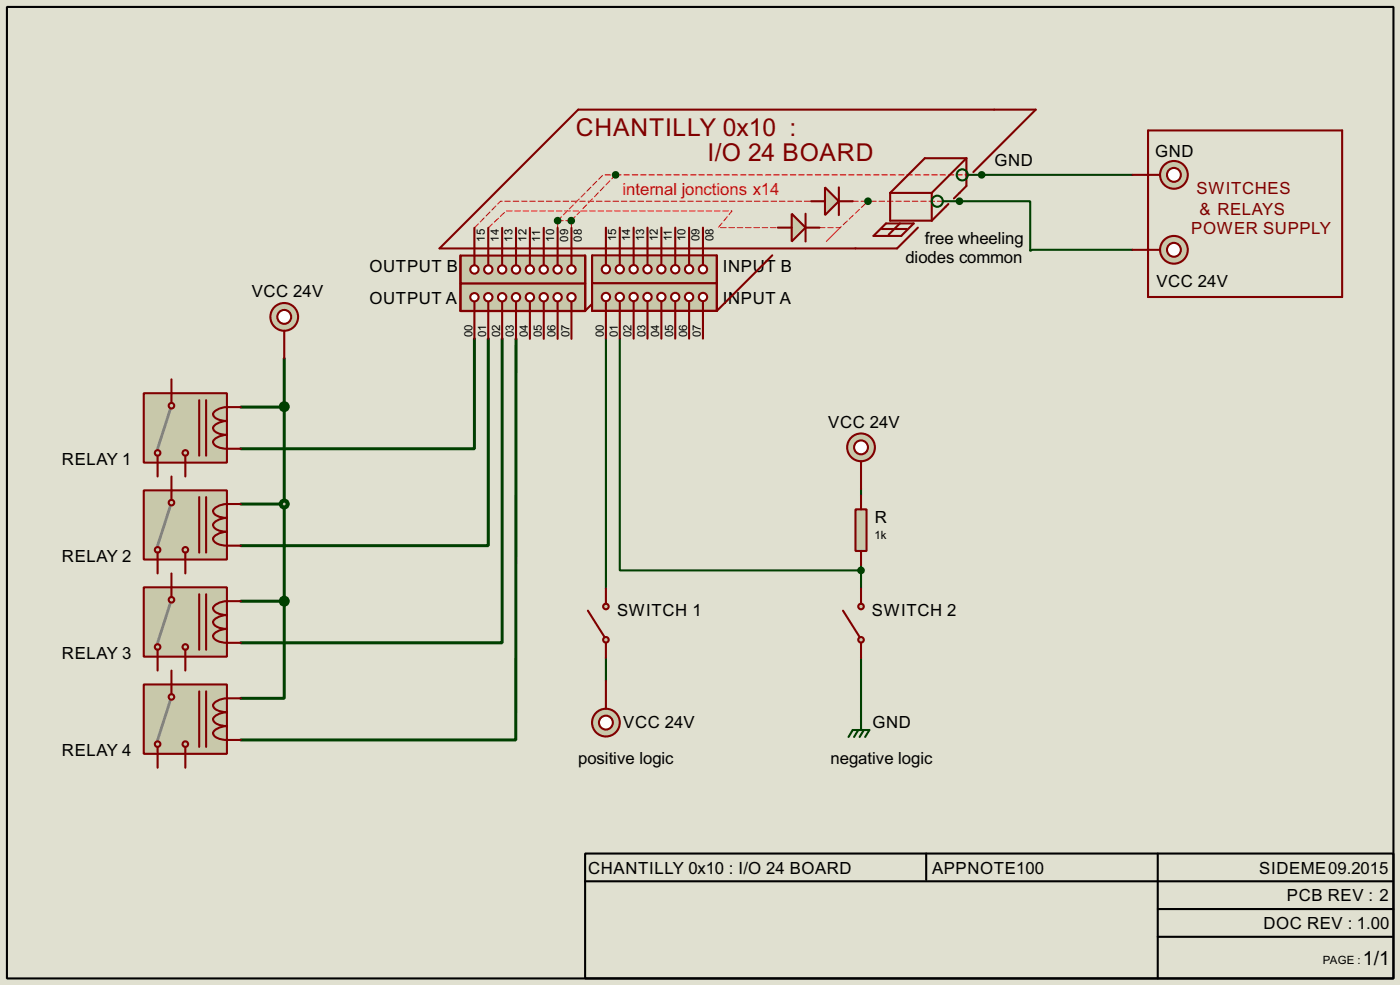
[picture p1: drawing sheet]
<svg xmlns="http://www.w3.org/2000/svg" width="256mm" height="180mm" viewBox="0 0 256 180" stroke-linecap="round" stroke-linejoin="round" font-family="sans-serif">
<path d="M0 0h256.5v180.3h-256.5z" fill="#e0e0d0"/>
<path d="M86.9 62v20.1h-42.8M89.5 62v37.9h-45.4M92 62v55.6h-47.9M94.5 62v73.4h-50.4" fill="none" stroke="#004000" stroke-width=".55"/>
<path d="M102.2 40.4v1.3M104.6 40.4l.1 1.3" fill="none" stroke="#f00" stroke-width=".18"/>
<path d="M110.5 32h2.3l-8.2 8.4h-2.4z" fill="none" stroke="#e0e0d0" stroke-width=".18"/>
<path d="M102.2 40.4h2.4M102.2 40.4l8.3-8.4h2.3M104.6 40.4l8.2-8.4" fill="none" stroke="#f00" stroke-width=".18" stroke-dasharray="1 .5"/>
<circle cx="175.8" cy="36.8" r=".19" fill="#004000"/>
<path d="M112.8 32h67M148.6 36.8h-56.9l-4.8 4.9M156.2 36.8h19.6M159 36.8l-5.1 4.9h-3.8M142.5 41.7h-10.9l2.5-3.1h-41.4l-3.2 3.1" fill="none" stroke="#e0e0d0" stroke-width=".18"/>
<path d="M112.8 32h67M156.2 36.8h2.8M175.8 36.8h-16.8M86.9 41.7l4.8-4.9h56.9M89.5 41.7l3.2-3.1h41.4l-2.5 3.1h10.9M150.1 41.7h3.8l5.1-4.9" fill="none" stroke="#f00" stroke-width=".18" stroke-dasharray="1 .5"/>
<path d="M175.8 36.8h12.9v9.2l.3-.3h18.4M179.8 32h27.6M111 62v45.7M113.5 62v42.4h44.2M157.7 89.5v1.2M157.7 103.4v4.3M111 120.4v4.2M157.7 120.4v10.7" fill="none" stroke="#004000" stroke-width=".38"/>
<path d="M44.1 74.5h8M52.1 65.6v44.4M44.1 92.2h8M44.1 110h8M52.1 110v17.8h-8" fill="none" stroke="#004000" stroke-width=".55"/>
<path d="M108.5 51.8h22.8v5.1h-22.8z" fill="#c8c8aa" stroke="#800000" stroke-width=".38"/>
<path d="M111 55.1v1.8" fill="none" stroke="#800000" stroke-width=".38"/>
<circle cx="111" cy="54.4" r=".76" fill="#feffff" stroke="#800000" stroke-width=".38"/>
<path d="M113.5 55.1v1.8" fill="none" stroke="#800000" stroke-width=".38"/>
<circle cx="113.5" cy="54.4" r=".76" fill="#feffff" stroke="#800000" stroke-width=".38"/>
<path d="M116.1 55.1v1.8" fill="none" stroke="#800000" stroke-width=".38"/>
<circle cx="116.1" cy="54.4" r=".76" fill="#feffff" stroke="#800000" stroke-width=".38"/>
<path d="M118.6 55.1v1.8" fill="none" stroke="#800000" stroke-width=".38"/>
<circle cx="118.6" cy="54.4" r=".76" fill="#feffff" stroke="#800000" stroke-width=".38"/>
<path d="M121.2 55.1v1.8" fill="none" stroke="#800000" stroke-width=".38"/>
<circle cx="121.2" cy="54.4" r=".76" fill="#feffff" stroke="#800000" stroke-width=".38"/>
<path d="M123.7 55.1v1.8" fill="none" stroke="#800000" stroke-width=".38"/>
<circle cx="123.7" cy="54.4" r=".76" fill="#feffff" stroke="#800000" stroke-width=".38"/>
<path d="M126.2 55.1v1.8" fill="none" stroke="#800000" stroke-width=".38"/>
<circle cx="126.2" cy="54.4" r=".76" fill="#feffff" stroke="#800000" stroke-width=".38"/>
<path d="M128.8 55.1v1.8" fill="none" stroke="#800000" stroke-width=".38"/>
<circle cx="128.8" cy="54.4" r=".76" fill="#feffff" stroke="#800000" stroke-width=".38"/>
<path d="M111 56.9v5.1M113.5 56.9v5.1M116.1 56.9v5.1M118.6 56.9v5.1M121.2 56.9v5.1M123.7 56.9v5.1M126.2 56.9v5.1M128.8 56.9v5.1" fill="none" stroke="#800000" stroke-width=".38"/>
<path d="M84.4 51.9h22.8v5h-22.8z" fill="#c8c8aa" stroke="#800000" stroke-width=".38"/>
<path d="M86.9 55.2v1.7" fill="none" stroke="#800000" stroke-width=".38"/>
<circle cx="86.9" cy="54.4" r=".76" fill="#feffff" stroke="#800000" stroke-width=".38"/>
<path d="M89.5 55.2v1.7" fill="none" stroke="#800000" stroke-width=".38"/>
<circle cx="89.5" cy="54.4" r=".76" fill="#feffff" stroke="#800000" stroke-width=".38"/>
<path d="M92 55.2v1.7" fill="none" stroke="#800000" stroke-width=".38"/>
<circle cx="92" cy="54.4" r=".76" fill="#feffff" stroke="#800000" stroke-width=".38"/>
<path d="M94.5 55.2v1.7" fill="none" stroke="#800000" stroke-width=".38"/>
<circle cx="94.5" cy="54.4" r=".76" fill="#feffff" stroke="#800000" stroke-width=".38"/>
<path d="M97.1 55.2v1.7" fill="none" stroke="#800000" stroke-width=".38"/>
<circle cx="97.1" cy="54.4" r=".76" fill="#feffff" stroke="#800000" stroke-width=".38"/>
<path d="M99.6 55.2v1.7" fill="none" stroke="#800000" stroke-width=".38"/>
<circle cx="99.6" cy="54.4" r=".76" fill="#feffff" stroke="#800000" stroke-width=".38"/>
<path d="M102.2 55.2v1.7" fill="none" stroke="#800000" stroke-width=".38"/>
<circle cx="102.2" cy="54.4" r=".76" fill="#feffff" stroke="#800000" stroke-width=".38"/>
<path d="M104.7 55.2v1.7" fill="none" stroke="#800000" stroke-width=".38"/>
<circle cx="104.7" cy="54.4" r=".76" fill="#feffff" stroke="#800000" stroke-width=".38"/>
<path d="M86.9 56.9v5.1M89.5 56.9v5.1M92 56.9v5.1M94.5 56.9v5.1M97.1 56.9v5.1M99.6 56.9v5.1M102.2 56.9v5.1M104.7 56.9v5.1" fill="none" stroke="#800000" stroke-width=".38"/>
<path d="M108.5 46.7h22.8v5.1h-22.8z" fill="#c8c8aa" stroke="#800000" stroke-width=".38"/>
<path d="M128.8 46.7v1.8" fill="none" stroke="#800000" stroke-width=".38"/>
<circle cx="128.8" cy="49.3" r=".76" fill="#feffff" stroke="#800000" stroke-width=".38"/>
<path d="M126.2 46.7v1.8" fill="none" stroke="#800000" stroke-width=".38"/>
<circle cx="126.2" cy="49.3" r=".76" fill="#feffff" stroke="#800000" stroke-width=".38"/>
<path d="M123.7 46.7v1.8" fill="none" stroke="#800000" stroke-width=".38"/>
<circle cx="123.7" cy="49.3" r=".76" fill="#feffff" stroke="#800000" stroke-width=".38"/>
<path d="M121.2 46.7v1.8" fill="none" stroke="#800000" stroke-width=".38"/>
<circle cx="121.2" cy="49.3" r=".76" fill="#feffff" stroke="#800000" stroke-width=".38"/>
<path d="M118.6 46.7v1.8" fill="none" stroke="#800000" stroke-width=".38"/>
<circle cx="118.6" cy="49.3" r=".76" fill="#feffff" stroke="#800000" stroke-width=".38"/>
<path d="M116.1 46.7v1.8" fill="none" stroke="#800000" stroke-width=".38"/>
<circle cx="116.1" cy="49.3" r=".76" fill="#feffff" stroke="#800000" stroke-width=".38"/>
<path d="M113.5 46.7v1.8" fill="none" stroke="#800000" stroke-width=".38"/>
<circle cx="113.5" cy="49.3" r=".76" fill="#feffff" stroke="#800000" stroke-width=".38"/>
<path d="M111 46.7v1.8" fill="none" stroke="#800000" stroke-width=".38"/>
<circle cx="111" cy="49.3" r=".76" fill="#feffff" stroke="#800000" stroke-width=".38"/>
<path d="M111 41.7v5M113.5 41.7v5M116.1 41.7v5M118.6 41.7v5M121.2 41.7v5M123.7 41.7v5M126.2 41.7v5M128.8 41.7v5" fill="none" stroke="#800000" stroke-width=".38"/>
<path d="M84.4 46.8h22.8v5.1h-22.8z" fill="#c8c8aa" stroke="#800000" stroke-width=".38"/>
<path d="M104.7 46.8v1.8" fill="none" stroke="#800000" stroke-width=".38"/>
<circle cx="104.7" cy="49.3" r=".76" fill="#feffff" stroke="#800000" stroke-width=".38"/>
<path d="M102.2 46.8v1.8" fill="none" stroke="#800000" stroke-width=".38"/>
<circle cx="102.2" cy="49.3" r=".76" fill="#feffff" stroke="#800000" stroke-width=".38"/>
<path d="M99.6 46.8v1.8" fill="none" stroke="#800000" stroke-width=".38"/>
<circle cx="99.6" cy="49.3" r=".76" fill="#feffff" stroke="#800000" stroke-width=".38"/>
<path d="M97.1 46.8v1.8" fill="none" stroke="#800000" stroke-width=".38"/>
<circle cx="97.1" cy="49.3" r=".76" fill="#feffff" stroke="#800000" stroke-width=".38"/>
<path d="M94.5 46.8v1.8" fill="none" stroke="#800000" stroke-width=".38"/>
<circle cx="94.5" cy="49.3" r=".76" fill="#feffff" stroke="#800000" stroke-width=".38"/>
<path d="M92 46.8v1.8" fill="none" stroke="#800000" stroke-width=".38"/>
<circle cx="92" cy="49.3" r=".76" fill="#feffff" stroke="#800000" stroke-width=".38"/>
<path d="M89.5 46.8v1.8" fill="none" stroke="#800000" stroke-width=".38"/>
<circle cx="89.5" cy="49.3" r=".76" fill="#feffff" stroke="#800000" stroke-width=".38"/>
<path d="M86.9 46.8v1.8" fill="none" stroke="#800000" stroke-width=".38"/>
<circle cx="86.9" cy="49.3" r=".76" fill="#feffff" stroke="#800000" stroke-width=".38"/>
<path d="M86.9 41.7v5.1M89.5 41.7v5.1M92 41.7v5.1M94.5 41.7v5.1M97.1 41.7v5.1M99.6 41.7v5.1M102.2 41.7v5.1M104.7 41.7v5.1" fill="none" stroke="#800000" stroke-width=".38"/>
<path d="M26.3 72h15.3v12.7h-15.3z" fill="#c8c8aa" stroke="#800000" stroke-width=".38"/>
<path d="M31.2 75l-2.3 7.1" fill="none" stroke="#808080" stroke-width=".51"/>
<g fill="#c8c8aa" stroke="#800000" stroke-width=".38">
<circle cx="31.4" cy="74.3" r=".51"/>
<circle cx="34" cy="82.9" r=".51"/>
</g>
<path d="M31.4 72v1.7M36.5 73.2v10.2M37.8 73.2v10.2M41.6 74.5a2.69 2.69 0 0 0-2.6 1.3 1.49 1.49 0 0 0 1.3 1.1l1.3 .1a2.69 2.69 0 0 0-2.6 1.3 1.49 1.49 0 0 0 1.3 1.1l1.3 .2a2.69 2.69 0 0 0-2.6 1.3 1.49 1.49 0 0 0 1.3 1.1l1.3 .1M34 83.4v1.3" fill="none" stroke="#800000" stroke-width=".38"/>
<circle cx="28.9" cy="82.9" r=".51" fill="#c8c8aa" stroke="#800000" stroke-width=".38"/>
<path d="M31.4 69.4v2.6M41.6 74.5h2.5M28.9 83.4v3.8M34 84.7v2.5M41.6 82.1h2.5" fill="none" stroke="#800000" stroke-width=".38"/>
<path d="M26.3 89.7h15.3v12.7h-15.3z" fill="#c8c8aa" stroke="#800000" stroke-width=".38"/>
<path d="M31.2 92.8l-2.3 7.1" fill="none" stroke="#808080" stroke-width=".51"/>
<g fill="#c8c8aa" stroke="#800000" stroke-width=".38">
<circle cx="31.4" cy="92" r=".51"/>
<circle cx="34" cy="100.6" r=".51"/>
</g>
<path d="M31.4 89.7v1.8M36.5 91v10.1M37.8 91v10.1M41.6 92.2a2.69 2.69 0 0 0-2.6 1.3 1.49 1.49 0 0 0 1.3 1.1l1.3 .2a2.69 2.69 0 0 0-2.6 1.3 1.49 1.49 0 0 0 1.3 1.1l1.3 .1a2.69 2.69 0 0 0-2.6 1.3 1.49 1.49 0 0 0 1.3 1.1l1.3 .2M34 101.1v1.3" fill="none" stroke="#800000" stroke-width=".38"/>
<circle cx="28.9" cy="100.6" r=".51" fill="#c8c8aa" stroke="#800000" stroke-width=".38"/>
<path d="M31.4 87.2v2.5M41.6 99.9h2.5M41.6 92.2h2.5M28.9 101.1v3.8M34 102.4v2.5" fill="none" stroke="#800000" stroke-width=".38"/>
<path d="M26.3 107.5h15.3v12.7h-15.3z" fill="#c8c8aa" stroke="#800000" stroke-width=".38"/>
<path d="M31.2 110.5l-2.3 7.1" fill="none" stroke="#808080" stroke-width=".51"/>
<g fill="#c8c8aa" stroke="#800000" stroke-width=".38">
<circle cx="31.4" cy="109.8" r=".51"/>
<circle cx="34" cy="118.4" r=".51"/>
</g>
<path d="M31.4 107.5v1.8M34 118.9v1.3M36.5 108.8v10.1M37.8 108.8v10.1M41.6 110a2.69 2.69 0 0 0-2.6 1.3 1.49 1.49 0 0 0 1.3 1.1l1.3 .2a2.69 2.69 0 0 0-2.6 1.2 1.49 1.49 0 0 0 1.3 1.1l1.3 .2a2.69 2.69 0 0 0-2.6 1.3 1.49 1.49 0 0 0 1.3 1.1l1.3 .1" fill="none" stroke="#800000" stroke-width=".38"/>
<circle cx="28.9" cy="118.4" r=".51" fill="#c8c8aa" stroke="#800000" stroke-width=".38"/>
<path d="M28.9 118.9v3.8M31.4 104.9v2.6M41.6 117.6h2.5M41.6 110h2.5M34 120.2v2.5" fill="none" stroke="#800000" stroke-width=".38"/>
<path d="M26.3 125.3h15.3v12.7h-15.3z" fill="#c8c8aa" stroke="#800000" stroke-width=".38"/>
<path d="M31.2 128.3l-2.3 7.1" fill="none" stroke="#808080" stroke-width=".51"/>
<g fill="#c8c8aa" stroke="#800000" stroke-width=".38">
<circle cx="31.4" cy="127.6" r=".51"/>
<circle cx="34" cy="136.2" r=".51"/>
</g>
<path d="M31.4 125.3v1.7M34 136.7v1.3M36.5 126.5v10.2M37.8 126.5v10.2M41.6 127.8a2.69 2.69 0 0 0-2.6 1.3 1.49 1.49 0 0 0 1.3 1.1l1.3 .1a2.69 2.69 0 0 0-2.6 1.3 1.49 1.49 0 0 0 1.3 1.1l1.3 .2a2.69 2.69 0 0 0-2.6 1.3 1.49 1.49 0 0 0 1.3 1.1l1.3 .1" fill="none" stroke="#800000" stroke-width=".38"/>
<circle cx="28.9" cy="136.2" r=".51" fill="#c8c8aa" stroke="#800000" stroke-width=".38"/>
<path d="M28.9 136.7v3.8M31.4 122.7v2.6M34 138v2.5M41.6 135.4h2.5M41.6 127.8h2.5" fill="none" stroke="#800000" stroke-width=".38"/>
<circle cx="52.1" cy="58" r="2.54" fill="#c8c8aa" stroke="#800000" stroke-width=".38"/>
<circle cx="52.1" cy="58" r="1.27" fill="#feffff" stroke="#800000" stroke-width=".38"/>
<path d="M52.1 60.5v5.1" fill="none" stroke="#800000" stroke-width=".38"/>
<circle cx="215.1" cy="32" r="2.54" fill="#c8c8aa" stroke="#800000" stroke-width=".38"/>
<circle cx="215.1" cy="32" r="1.27" fill="#feffff" stroke="#800000" stroke-width=".38"/>
<g fill="none" stroke="#800000" stroke-width=".38">
<path d="M163.1 35.3v5.1h7.6v-5.1M163.1 35.3h7.6M177 29v5M177 29h-7.6l-6.3 6.3M177 29l-6.3 6.3M178.3 31.5l11.4-11.4h-83.8l-25.4 25.4h83.8l3.8-3.8M207.4 32h5.1M210.3 23.9h35.6v30.5h-35.6zM84.3 46.7v10.2h22.9M107.2 46.7v10.2M108.5 46.7v10.2h22.8M108.5 55.6l-1.3 1.3"/>
<path d="M131.3 46.7v10.2M141.5 46.7l-10.2 10.2"/>
</g>
<g fill="#004000" stroke="#004000" stroke-width=".38">
<circle cx="102.2" cy="40.4" r=".51"/>
<circle cx="104.6" cy="40.4" r=".51"/>
<circle cx="112.8" cy="32" r=".51"/>
<circle cx="175.8" cy="36.8" r=".51"/>
</g>
<g fill="none" stroke="#004000" stroke-width=".38">
<path d="M172.7 36.8h3.1M177.3 32h3"/>
<circle cx="171.7" cy="36.8" r="1.02"/>
<circle cx="176.3" cy="32" r="1.02"/>
</g>
<path d="M156.7 93.2h2v7.6h-2z" fill="#c8c8aa" stroke="#800000" stroke-width=".38"/>
<path d="M173.7 37.3l-3 3.1M177 34l-2.2 2.3M157.7 90.7v2.5M157.7 100.8v2.6" fill="none" stroke="#800000" stroke-width=".38"/>
<path d="M151.1 34.3l2.6 2.5-2.6 2.6z" fill="#c8c8aa" stroke="#800000" stroke-width=".38"/>
<path d="M148.6 36.8h2.5M153.7 34.3v5.1M153.7 36.8h2.5" fill="none" stroke="#800000" stroke-width=".38"/>
<path d="M145 39.1l2.6 2.6-2.6 2.5z" fill="#c8c8aa" stroke="#800000" stroke-width=".38"/>
<path d="M147.6 39.1v5.1M142.5 41.7h2.5M147.6 41.7h2.5" fill="none" stroke="#800000" stroke-width=".38"/>
<circle cx="159" cy="36.8" r=".51" fill="#004000" stroke="#004000" stroke-width=".38"/>
<path d="M153.9 41.7l-2.5 2.5" fill="none" stroke="#f00" stroke-width=".18"/>
<path d="M1.3 1.3h254v177.8h-254zM107.2 156.2h148.1v22.9h-148.1zM169.7 156.2v4.8M212.1 156.2v22.9M107.2 161.3h147.8M212.1 166.4h43.2M212.1 171.4h42.9" fill="none" stroke="#000" stroke-width=".38"/>
<path d="M155.4 134.9l.8-1.3h3.1l-.8 1.3M157.2 133.6l-.7 1.3M157.7 131.1v2.5M158.2 133.6l-.7 1.3" fill="none" stroke="#004000" stroke-width=".38"/>
<circle cx="111" cy="132.2" r="2.54" fill="#c8c8aa" stroke="#800000" stroke-width=".38"/>
<circle cx="111" cy="132.2" r="1.27" fill="#feffff" stroke="#800000" stroke-width=".38"/>
<path d="M107.7 111.8l3 4.8M111 124.6v5.1" fill="none" stroke="#800000" stroke-width=".38"/>
<g fill="#c8c8aa" stroke="#800000" stroke-width=".38">
<circle cx="111" cy="111" r=".51"/>
<circle cx="111" cy="117.1" r=".51"/>
</g>
<path d="M111 107.7v2.8M111 117.6v2.8M154.4 111.8l3.1 4.8" fill="none" stroke="#800000" stroke-width=".38"/>
<g fill="#c8c8aa" stroke="#800000" stroke-width=".38">
<circle cx="157.7" cy="111" r=".51"/>
<circle cx="157.7" cy="117.1" r=".51"/>
</g>
<path d="M157.7 107.7v2.8M157.7 117.6v2.8" fill="none" stroke="#800000" stroke-width=".38"/>
<circle cx="157.7" cy="104.4" r=".51" fill="#004000" stroke="#004000" stroke-width=".38"/>
<circle cx="215.1" cy="45.7" r="2.54" fill="#c8c8aa" stroke="#800000" stroke-width=".38"/>
<circle cx="215.1" cy="45.7" r="1.27" fill="#feffff" stroke="#800000" stroke-width=".38"/>
<path d="M160 43.2l2.3-2.3h5.1l-2.3 2.3zM161.5 41.9h4.6M164.8 40.9l-2 2M207.4 45.7h5.1" fill="none" stroke="#800000" stroke-width=".38"/>
<circle cx="179.8" cy="32" r=".51" fill="#004000" stroke="#004000" stroke-width=".38"/>
<circle cx="157.7" cy="81.9" r="2.54" fill="#c8c8aa" stroke="#800000" stroke-width=".38"/>
<circle cx="157.7" cy="81.9" r="1.27" fill="#feffff" stroke="#800000" stroke-width=".38"/>
<path d="M157.7 84.4v5.1" fill="none" stroke="#800000" stroke-width=".38"/>
<g fill="#004000" stroke="#004000" stroke-width=".38">
<circle cx="52.1" cy="92.2" r=".51"/>
<circle cx="52.1" cy="110" r=".51"/>
<circle cx="52.1" cy="74.5" r=".51"/>
</g>
<circle cx="52.1" cy="74.4" r=".25" fill="none" stroke="#004000" stroke-width="1.5"/>
<circle cx="52.1" cy="92.2" r=".25" fill="#c8c8aa" stroke="#004000" stroke-width="1.5"/>
<circle cx="52.1" cy="110" r=".25" fill="#004000" stroke="#004000" stroke-width="1.5"/>
<g font-size="5" fill="#800000">
<text x="105.5" y="24.9">CHANTILLY 0x10 :</text>
<text x="129.6" y="29.5">I/O 24 BOARD</text>
</g>
<text font-size="4" x="249.7" y="176.5">1/1</text>
<g font-size="3.4">
<text x="211.6" y="28.7">GND</text>
<text x="182.2" y="30.4">GND</text>
<text x="169.4" y="44.7">free wheeling</text>
<text x="67.7" y="49.7">OUTPUT B</text>
<text x="132.4" y="49.7">INPUT B</text>
<text x="165.9" y="48.2">diodes common</text>
<text x="211.8" y="52.5">VCC 24V</text>
<text x="46.1" y="54.4">VCC 24V</text>
<text x="67.7" y="55.7">OUTPUT A</text>
<text x="132.4" y="55.7">INPUT A</text>
<text x="151.7" y="78.3">VCC 24V</text>
<text x="11.4" y="85.1">RELAY 1</text>
<text x="160.2" y="95.8">R</text>
<text x="11.4" y="102.8">RELAY 2</text>
<text x="113" y="112.8">SWITCH 1</text>
<text x="159.7" y="112.8">SWITCH 2</text>
<text x="11.4" y="120.6">RELAY 3</text>
<text x="114.2" y="133.2">VCC 24V</text>
<text x="159.8" y="133.3">GND</text>
<text x="11.4" y="138.4">RELAY 4</text>
<text x="105.9" y="139.9">positive logic</text>
<text x="152.1" y="139.9">negative logic</text>
<text x="107.7" y="159.9">CHANTILLY 0x10 : I/O 24 BOARD</text>
<text x="170.7" y="159.9">APPNOTE100</text>
<text x="230.7" y="159.9">SIDEME09.2015</text>
<text x="235.8" y="165">PCB REV : 2</text>
<text x="231.4" y="170.1">DOC REV : 1.00</text>
</g>
<text font-size="3.4" fill="#f00" x="114" y="35.8">internal jonctions x14</text>
<g font-size="3.4" fill="#800000">
<text x="219.2" y="35.5">SWITCHES</text>
<text x="219.7" y="39.3">&amp; RELAYS</text>
<text x="218.2" y="42.9">POWER SUPPLY</text>
</g>
<g font-size="2.3">
<text x="88.8" y="44.2" transform="rotate(-90 88.8 44.2)">15</text>
<text x="91.4" y="44.2" transform="rotate(-90 91.4 44.2)">14</text>
<text x="93.9" y="44.2" transform="rotate(-90 93.9 44.2)">13</text>
<text x="96.4" y="44.2" transform="rotate(-90 96.4 44.2)">12</text>
<text x="99" y="44.2" transform="rotate(-90 99 44.2)">11</text>
<text x="101.5" y="44.2" transform="rotate(-90 101.5 44.2)">10</text>
<text x="104.1" y="44.2" transform="rotate(-90 104.1 44.2)">09</text>
<text x="106.6" y="44.2" transform="rotate(-90 106.6 44.2)">08</text>
<text x="112.9" y="44.2" transform="rotate(-90 112.9 44.2)">15</text>
<text x="115.4" y="44.2" transform="rotate(-90 115.4 44.2)">14</text>
<text x="118" y="44.2" transform="rotate(-90 118 44.2)">13</text>
<text x="120.5" y="44.2" transform="rotate(-90 120.5 44.2)">12</text>
<text x="123.1" y="44.2" transform="rotate(-90 123.1 44.2)">11</text>
<text x="125.6" y="44.2" transform="rotate(-90 125.6 44.2)">10</text>
<text x="128.1" y="44.2" transform="rotate(-90 128.1 44.2)">09</text>
<text x="130.7" y="44.2" transform="rotate(-90 130.7 44.2)">08</text>
<text x="86.5" y="61.8" transform="rotate(-90 86.5 61.8)">00</text>
<text x="89.1" y="61.8" transform="rotate(-90 89.1 61.8)">01</text>
<text x="91.6" y="61.8" transform="rotate(-90 91.6 61.8)">02</text>
<text x="94.1" y="61.8" transform="rotate(-90 94.1 61.8)">03</text>
<text x="96.7" y="61.8" transform="rotate(-90 96.7 61.8)">04</text>
<text x="99.2" y="61.8" transform="rotate(-90 99.2 61.8)">05</text>
<text x="101.8" y="61.8" transform="rotate(-90 101.8 61.8)">06</text>
<text x="104.3" y="61.8" transform="rotate(-90 104.3 61.8)">07</text>
<text x="110.6" y="61.7" transform="rotate(-90 110.6 61.7)">00</text>
<text x="113.2" y="61.7" transform="rotate(-90 113.2 61.7)">01</text>
<text x="115.7" y="61.7" transform="rotate(-90 115.7 61.7)">02</text>
<text x="118.2" y="61.7" transform="rotate(-90 118.2 61.7)">03</text>
<text x="120.8" y="61.7" transform="rotate(-90 120.8 61.7)">04</text>
<text x="123.3" y="61.7" transform="rotate(-90 123.3 61.7)">05</text>
<text x="125.9" y="61.7" transform="rotate(-90 125.9 61.7)">06</text>
<text x="128.4" y="61.7" transform="rotate(-90 128.4 61.7)">07</text>
<text x="160.2" y="98.7">1k</text>
<text x="242.4" y="176.4">PAGE :</text>
</g>
</svg>
